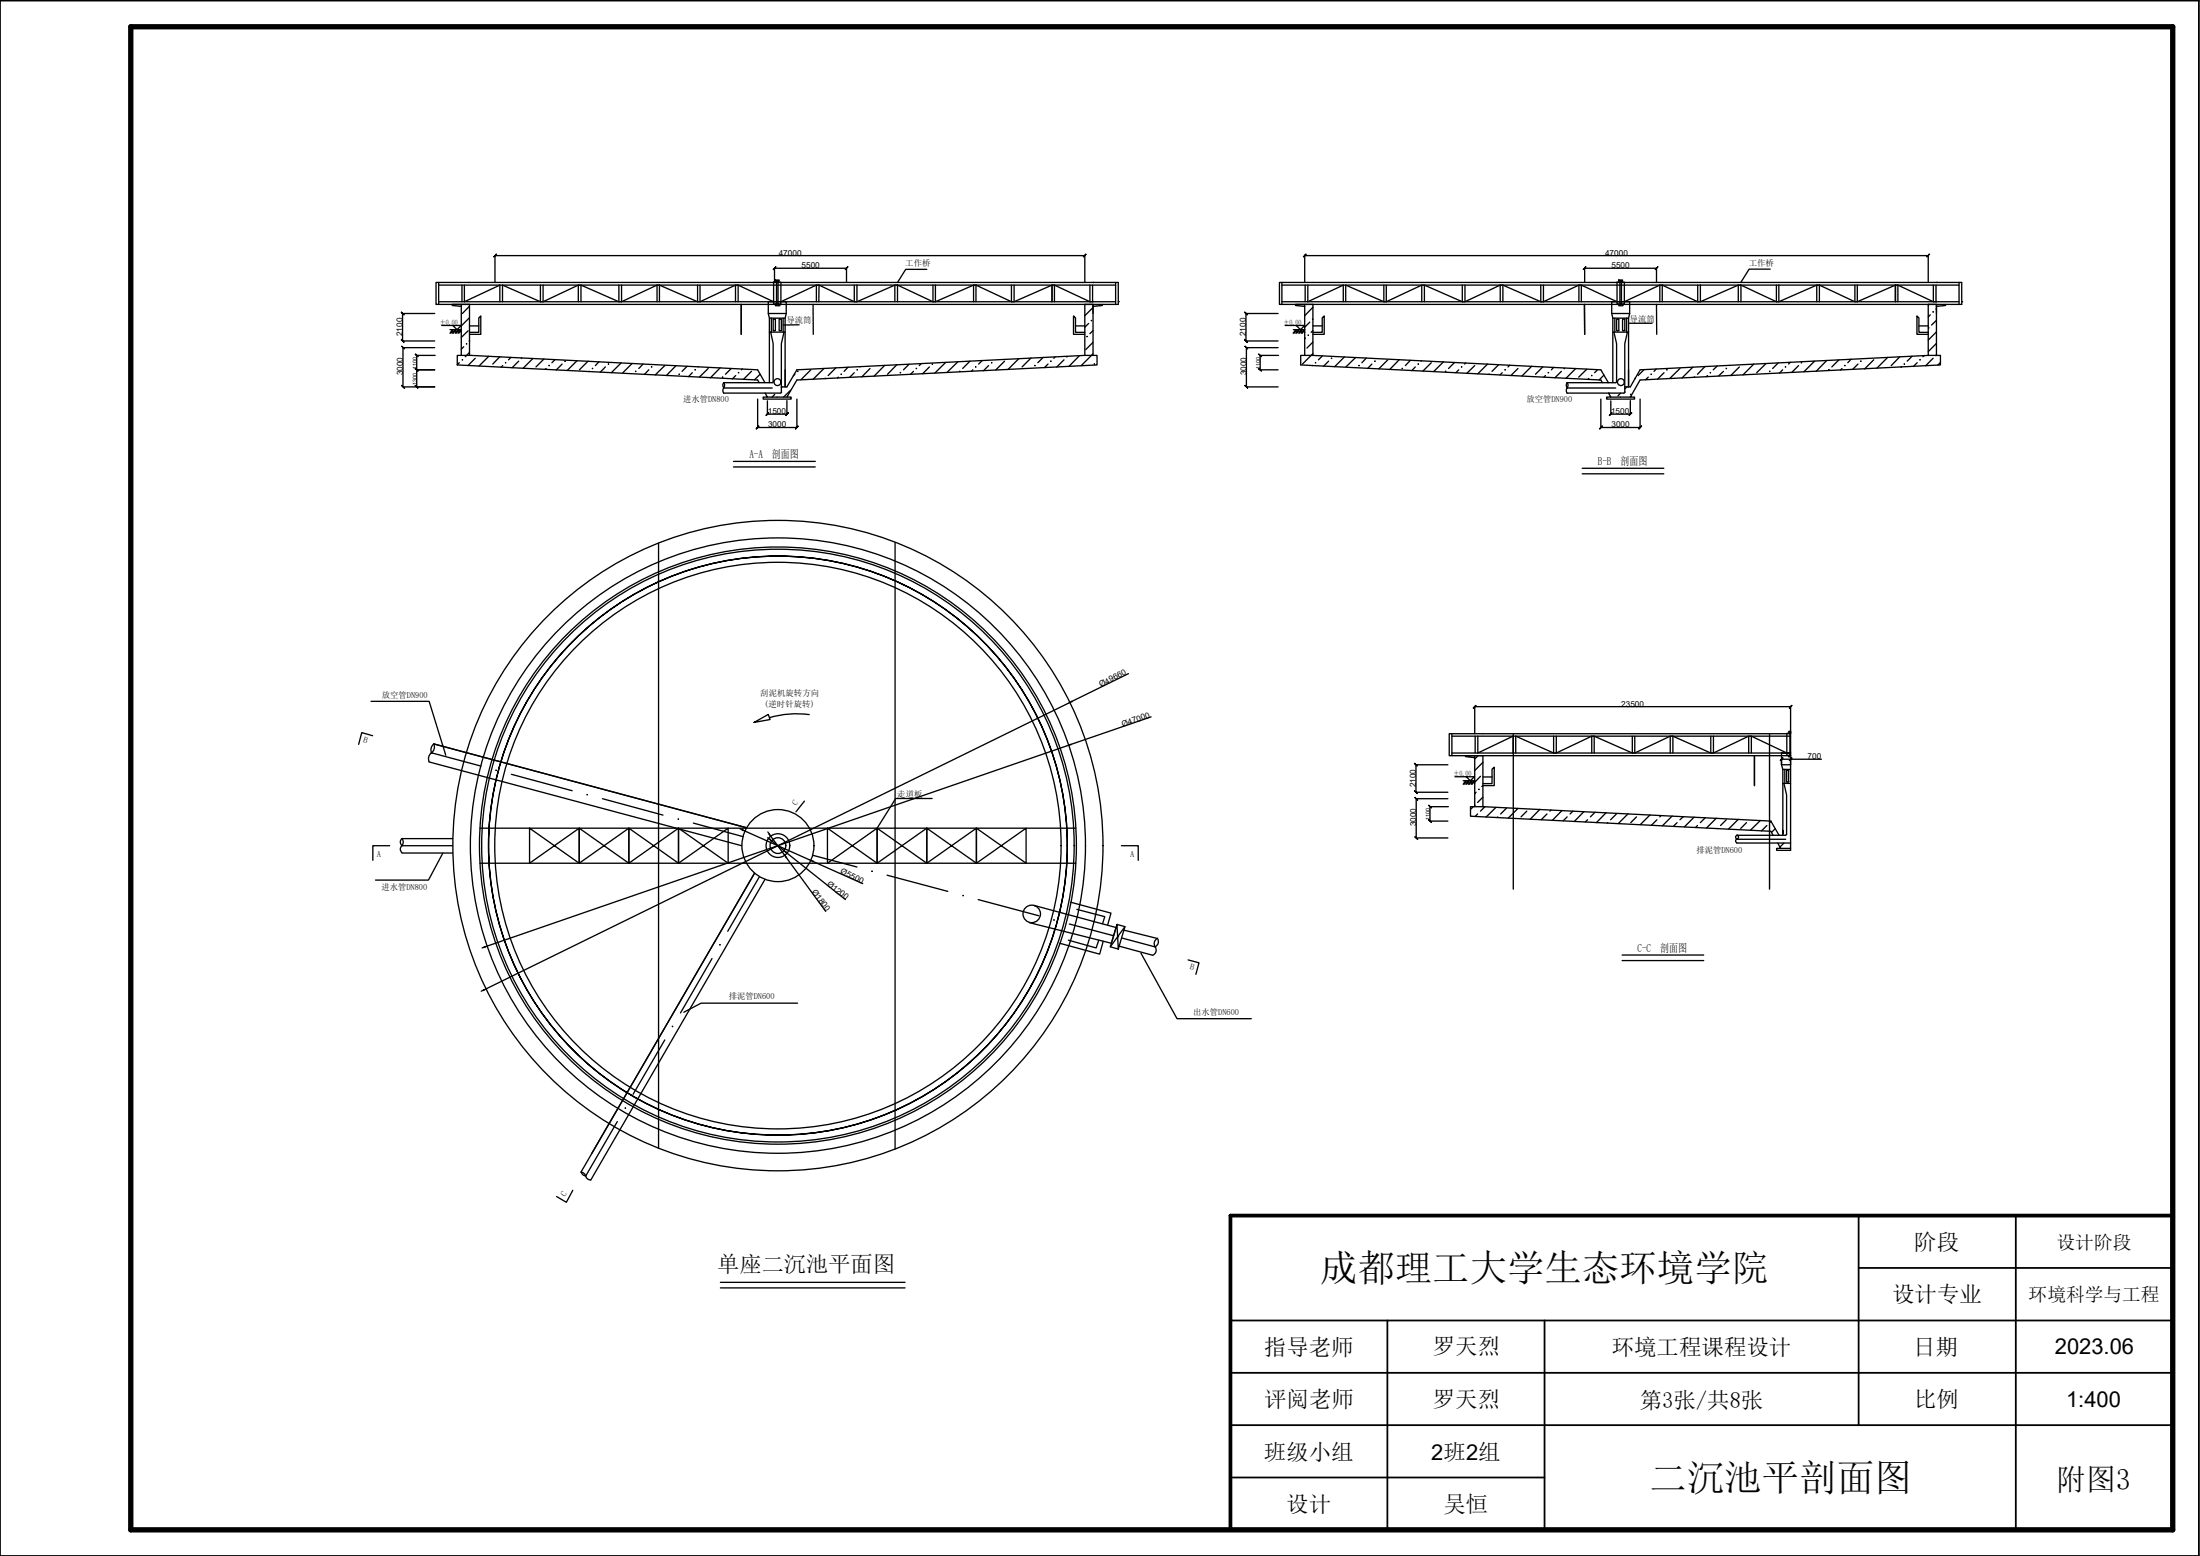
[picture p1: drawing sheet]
<svg xmlns="http://www.w3.org/2000/svg" width="420mm" height="297mm" viewBox="0 0 420 297" stroke-linecap="round" stroke-linejoin="round" font-family="sans-serif">
<path d="M0 .1h419.9v296.9h-419.9zM355 232.1v40M385 232.1v59.9M235 252.1h180M265 252.1v39.9M295 252.1v39.9M355 242h60M235 262.1h180M235 272.1h180M235 282.1h60" fill="none" stroke="#000" stroke-width=".34"/>
<path d="M25 5.1h390v286.9h-390z" fill="none" stroke="#000" stroke-width="1"/>
<path d="M415 232.1h-180v59.9" fill="none" stroke="#000" stroke-width=".72"/>
<g fill="none" stroke="#000" stroke-width=".25">
<path d="M83.8 53.9v4.2M83.8 57.6h129.3M83.8 54.4h129.3M88.1 58.5l-1.7-.2v-.2h3.3v9.7M88.1 58.1v9.7M88.2 54.4v3.2M88.7 54.4v3.2l6.8-3.2v3.2M96 57.6v-3.2l7.2 3.2h.5l6.7-3.2h.6l7.2 3.2h.5l6.8-3.2h.4l7.3 3.2h.5l6.8-3.2h.5l6.7 3.2M103.2 54.4v3.2M103.7 54.4v3.2M110.4 54.4v3.2M111 54.4v3.2"/>
<path d="M118.2 54.4v3.2M118.7 54.4v3.2M125.5 54.4v3.2M125.9 54.4v3.2M133.2 54.4v3.2M133.7 54.4v3.2M140.5 54.4v3.2M141 54.4v3.2M141.6 58.1v5.7M146.7 59.8h3.5M147.7 53.9h1.4v4.2h-1.4zM148.1 58.1h.8v.3h-.8z"/>
<path d="M148.1 53.5h.7v.2h-.7zM148.3 53.7h.3v4.4h-.3zM149.1 57.6l6.8-3.2h.5l6.8 3.2h.5l7.2-3.2h.5l6.8 3.2h.4l7.3-3.2h.5l6.8 3.2h.5l7.2-3.2h.5l6.8 3.2h.5M155.3 58.1v5.7M155.9 54.4v3.2M156.4 54.4v3.2M163.2 54.4v3.2M163.7 54.4v3.2M170.9 54.4v3.2M171.4 54.4v3.2M178.2 54.4v3.2M178.6 54.4v3.2"/>
<path d="M185.9 54.4v3.2M186.4 54.4v3.2M193.2 54.4v3.2M193.7 54.4v3.2M200.9 54.4v3.2M201.4 54.4v3.2M208.2 54.4v3.2M208.7 54.4v3.2M208.7 58.5l1.8-.2v-.2h-3.3v9.7M208.7 53.9h.1M208.7 58.1v9.7M210.5 58.1h3.1v-4.2h-130.3v4.2h125.4v1.7"/>
<path d="M213.1 53.9v4.2M213.6 57.6h.1M244.8 57.6h129.3M244.8 54.4h129.3M244.8 53.9v4.2M249.2 58.5l-1.8-.2v-.2h3.3v9.7M249.2 58.1v9.7M249.3 54.4v3.2M249.8 54.4v3.2l6.7-3.2v3.2M257 57.6v-3.2l7.3 3.2h.5l6.7-3.2h.5l7.3 3.2h.5l6.7-3.2h.5l7.3 3.2h.5l6.7-3.2h.5l6.8 3.2M264.3 54.4v3.2M264.8 54.4v3.2"/>
<path d="M271.5 54.4v3.2M272 54.4v3.2M279.3 54.4v3.2M279.8 54.4v3.2M286.5 54.4v3.2M287 54.4v3.2M294.3 54.4v3.2M294.8 54.4v3.2M301.5 54.4v3.2M302 54.4v3.2M302.6 58.1v5.7M307.8 59.8h3.4"/>
<path d="M308.8 53.9h1.4v4.2h-1.4zM309.2 58.1h.8v.3h-.8zM309.2 53.5h.7v.2h-.7zM309.4 53.7h.3v4.4h-.3zM310.2 57.6l6.8-3.2v3.2M316.4 58.1v5.7M317 54.4h.5l6.7 3.2h.5l7.3-3.2h.5l6.8 3.2h.4l7.3-3.2h.5l6.7 3.2h.5l7.3-3.2h.5l6.7 3.2h.6M317.5 54.4v3.2M324.2 54.4v3.2M324.7 54.4v3.2M332 54.4v3.2M332.5 54.4v3.2"/>
<path d="M339.3 54.4v3.2M339.7 54.4v3.2M347 54.4v3.2M347.5 54.4v3.2M354.2 54.4v3.2M354.7 54.4v3.2M362 54.4v3.2v-3.2M362.5 54.4v3.2M369.2 54.4v3.2M369.7 54.4v3.2M369.8 53.9h.1M369.8 58.1v9.7"/>
<path d="M369.8 58.5l1.8-.2v-.2h-3.3v9.7M371.6 58.1h3v-4.2h-130.3v4.2h125.5v1.7M374.1 53.9v4.2M374.6 57.6h.1M84.4 62.1h3.7l-.8 .8-.8-.8M85.9 62.9h2.2l-.5 .7M86.4 63.2l.2 .2M86.4 62.9l-.5 .7M86.6 62.9l-.5 .7M86.9 63.2l.2 .2M86.9 62.9l-.5 .7M87.1 62.9l-.5 .7"/>
<path d="M87.4 63.2l.2 .2M87.5 62.9l-.5 .7M87.6 62.9l-.5 .7M87.9 63.2l.2 .2M87.9 62.9l-.4 .7M89.7 63.4h1.7v-2.7l.4-.4v3.5h-2.1M89.7 62.2h1.7M138.2 73.1a.78 .78 0 0 1 0 .9M138.2 73.1h9.3M138.2 74.1h9.3M138.2 73.1a.78 .78 0 0 0 0 .9M138.2 74.1a.78 .78 0 0 0 0 .9h10.8"/>
<path d="M145 73.1l-.3-.6-57.4-2.8v-1.9h2.7l54.7 2.8 1.4 2.5M146.6 75.8h3.7M146.9 60.8h3M146.9 63.4h3M147.2 63.4l.5 2.2v7.4l-.2 .1M147.3 60.7v2.7M147.7 61v2.1M147.7 63l.1 .1M147.8 60.9l.3 .1v2.1M147.8 60.9l-.1 .1M148.1 63l-.3 .1M148.8 63l.1 .1"/>
<path d="M148.9 60.9l.3 .1v2.1M148.9 60.9l-.1 .1v2.1M149.2 63l-.3 .1M149.3 74.8l-.3 .2M149.6 60.7v2.7M149.7 63.4l-.5 2.2v9.2M149.9 70.6v3.3v-13.2l.3-.9v-2.2h-3.5v2.2l.2 .9v12.4M205.4 62.2h1.8M207.2 63.4h-1.8v-2.7l-.4-.4v3.5h2.2M207.2 67.8h2.3v1.9l-57.3 2.8-1.9 3.3h.8v.4h-5.3v-.4h.8l-.5-.8M207.2 67.8l-55 2.8-1.9 3.3h-1.1M245.4 62.1h3.8l-.8 .8-.8-.8"/>
<path d="M247 62.9h2.2l-.5 .7M247.4 63.2l.2 .2M247.5 62.9l-.5 .7M247.6 62.9l-.5 .7M247.9 63.2l.3 .2M248 62.9l-.5 .7M248.2 62.9l-.5 .7M248.5 63.2l.2 .2M248.5 62.9l-.5 .7M248.7 62.9l-.5 .7M249 63.2l.2 .2M249 62.9l-.5 .7"/>
<path d="M250.7 67.8l55 2.8 1.5 2.5M250.7 67.8h-2.3v1.9l57.3 2.8 .3 .6M250.7 63.4h1.8v-2.7l.4-.4v3.5h-2.2M250.7 62.2h1.8M299.3 74.1h9.3M299.3 73.1a.78 .78 0 0 1 0 .9 .8 .8 0 0 1 0-.9zM299.3 74.1a.78 .78 0 0 0 0 .9M307.6 75.8h3.8M308 60.8h3M308 63.4h3M308.2 63.4l.5 2.2v7.4l-9.4 .1M308.4 60.7v2.7"/>
<path d="M308.7 61v2.1M308.8 61l.3-.1 .1 .1v2.1M309.2 63l-.3 .1-.1-.1M309.9 61v2.1M309.9 63l.3 .1M310.2 60.9l-.3 .1M310.2 60.9l.1 .1v2.1M310.3 63l-.1 .1M310.3 74.8l-.2 .2h-10.8M310.6 60.7v2.7M310.8 63.4l-.5 2.2v9.2M311 70.6v3.3v-13.2l.2-.9v-2.2h-3.4v2.2l.2 .9v12.4"/>
<path d="M366.5 62.2h1.8M368.3 67.8h2.3v1.9l-57.4 2.8-1.8 3.3h.8v.4h-5.4v-.4h.8l-.4-.8M368.3 67.8l-55.1 2.8-1.8 3.3h-1.1M368.3 63.4h-1.8v-2.7l-.4-.4v3.5h2.2M342 140h-.8v4.2h.8h-.4v.3h.4M81.9 145.4l59.7 16M82.4 143.7h.1M82.4 143.7l9.5 2.5M82.4 143.7a1.42 1.42 0 0 0 .5-1.7l59.7 16M82.4 143.7a1.38 1.38 0 0 0-.4 1.7M82.9 142a1.38 1.38 0 0 0-.5 1.7M91.7 158.1h113.7"/>
<path d="M97.7 147.8l11.6 3.1M101.1 158.1v6.7l9.5-6.7v6.7zM110.6 158.1v6.7l9.5-6.7v6.7zM115.1 152.5l11.5 3.1M120.1 158.1v6.7l9.5-6.7v6.7zM129.6 158.1v6.7l9.5-6.7v6.7zM132.4 157.1l9.5 2.6M158 158.1v6.7l9.5-6.7v6.7zM167.5 158.1v6.7l9.5-6.7v6.7zM177 158.1v6.7l9.5-6.7v6.7zM186.5 158.1v6.7l9.5-6.7v6.7zM277.3 143.7h64.7h-1.8v2.3l.3 .9v12.3v-.7"/>
<path d="M277.3 140.1v4.2M277.3 140.5h64.7M277.9 148.3h3.7l-.8 .7-.8-.7M279.4 149h2.2l-.5 .7M279.9 149.4l.2 .1M279.9 149l-.5 .7M280.1 149l-.5 .7M280.4 149.4l.2 .1M280.4 149l-.4 .7M280.6 149l-.5 .7M280.9 149.4l.2 .1M281 149l-.5 .7"/>
<path d="M281.1 149l-.5 .7M281.4 149.4l.2 .1M281.5 149l-.5 .7M281.6 144.6l-1.7-.2v-.1h3.3v9.7M281.6 144.3v9.7M281.7 140.5v3.2M282.2 140.5v3.2l6.8-3.2v3.2M283.2 149.6h1.7v-2.8l.5-.3v3.5h-2.2M283.2 148.3h1.7M289.5 143.7v-3.2l7.2 3.2h.5l6.8-3.2h.5l7.2 3.2h.5l6.8-3.2h.5l7.2 3.2h.5l6.8-3.2h.5l6.7 3.2M296.7 140.5v3.2M297.2 140.5v3.2"/>
<path d="M304 140.5v3.2M304.5 140.5v3.2M311.7 140.5v3.2M312.2 140.5v3.2M319 140.5v3.2M319.5 140.5v3.2M326.7 140.5v3.2M327.2 140.5v3.2M331.6 159.5a.32 .32 0 0 1 .4 .3 .32 .32 0 0 1-.4 .3l-.1-.3zM331.7 159.5h9.3M334 140.5v3.2M334.5 140.5v3.2"/>
<path d="M335.1 150v-5.7v5.7M338.6 159.5l-.4-.8-57.4-2.9v-1.8h2.5l54.9 2.7 1.6 2.8M340.2 146h1.8M340.5 149.5h1.5M340.5 159.2v.3M340.7 149.5l.5 2.3v7.5M340.9 146.9v2.6M341.2 159.2l-.2 .2M341.2 147.2v2l.1 .1M341.3 147.1l.3 .1M341.3 147.1l-.1 .1M341.6 147.2v2"/>
<path d="M341.6 149.2l-.3 .1M342 146.9h-1.5M342 140.1h-65.2v4.2l65.2-.1h-.2v-4.3h.2h-.4v-.3h.4v22.7h-2.7v-.3h.8l-.6-1.1M76.8 160.1a1.19 1.19 0 0 1 0 1.3 .87 .87 0 0 1 0-1.3zM76.8 161.4a.87 .87 0 0 0 0 1.4M76.8 160.1h9.6M76.8 162.8h9.6M76.8 161.4h9.6M91.7 164.8h113.7M144.1 166.7l-33.1 57.1M145 167.4l-6 10.4M146.1 167.9l-33.3 57.3a.91 .91 0 0 1-.9-.7"/>
<path d="M155.2 163.3l8.5 2.2M169.4 167.1l11.6 3.1M186.8 171.7l11.6 3.1M197.4 172.8l15.7 4.3-.8 3-15.7-4M204 179.5l5.3 1.5 .5-1.5M204.2 176.4l8.5 2.2M204.5 172.2l7.7 2.1-.7 2.3M205.7 173.6l5.3 1.4-.4 1.3M210.7 179.7l-.7 2.4-7.6-2M213.3 176.5l1.5 .4-1.2 4.3-1.6-.5 1.3-4.2 .3 4.7M213.4 178.8h.1M214.2 179.1l6.4 1.6"/>
<path d="M214.7 177.6l6.3 1.5M214.8 176.9l-2.8 3.8M221 179.1a1.08 1.08 0 0 1-.4 1.6M221 179.1a1.12 1.12 0 0 0-.4 1.6M331.7 160.2h9.3M331.7 160.9h10.3M331.7 160.2l-.2 .3 .2 .4M340.1 162h1.9M127 198.5l-6.1 10.4M136 183l-6 10.4M213.7 180.6l6.5 1.8a1.08 1.08 0 0 0 .4-1.7M117.9 214.1l-6.1 10.4"/>
<path d="M111 223.8a.99 .99 0 0 1 .9 .7M111 223.7a.91 .91 0 0 0 .9 .8"/>
<circle cx="148.5" cy="72.9" r=".66"/>
<circle cx="309.6" cy="72.9" r=".66"/>
<circle cx="148.6" cy="161.4" r="62.1"/>
<circle cx="148.6" cy="161.4" r="58.7"/>
<circle cx="148.6" cy="161.4" r="57"/>
<circle cx="148.6" cy="161.4" r="56.6"/>
<circle cx="148.6" cy="161.4" r="55.3"/>
<circle cx="148.6" cy="161.4" r="54.1"/>
<circle cx="148.6" cy="161.4" r="6.9"/>
<circle cx="148.6" cy="161.4" r="2.27"/>
<circle cx="148.6" cy="161.4" r="1.5"/>
<circle cx="197" cy="174.5" r="1.67"/>
</g>
<g fill="#000" stroke="#000" stroke-width=".19">
<path d="M129.5 156.4h.1zM166.5 166.2v.2zM201.2 175.6h.2zM119.3 211.5h.2z"/>
<circle cx="94.8" cy="147" r=".07"/>
<circle cx="112.2" cy="151.7" r=".07"/>
<circle cx="183.9" cy="171" r=".07"/>
<circle cx="128.4" cy="195.9" r=".07"/>
<circle cx="137.5" cy="180.4" r=".07"/>
</g>
<g fill="none" stroke="#000" stroke-width=".25">
<path d="M83 59.8h-6.1v5.3h6.1M89.7 58.4l-1.4 1.4M94.5 53.9v-5.1h112.7v5.1M147.9 53.9v-2.7h13.8v2.7M177 51.4h-4l-1.6 2.5M208.7 58.7l-1.5 1.6M244.1 59.8h-6.1v5.3h6.1M249.2 53.9v-5.1h119.1v5.1M250.7 58.7l-1.5 1.6M302.6 53.9v-2.7h13.8v2.7M338.1 51.4h-4l-1.6 2.5M368.4 58.1l-.1 .2"/>
<path d="M369.8 59h-.1M83 66.4h-6v7.5h6h-3.4v-3.3h3.4h-3.4v-2.8h3.5M87.7 69.2l-.4 .4M88.6 66.2l-.5 .5M89.4 63.1l-1.3 1.3M89.7 67.3l-.8 .8M89.7 60.6l-1.6 1.6M90.8 68.4l-1.4 1.4M93.3 68l-1.8 1.9M95.5 68.1l-1.4 1.4M96 69.8l-.3 .3M97.6 68.2l-.5 .5"/>
<path d="M99.1 68.9l-1.3 1.3M101.8 68.4l-1.9 1.9M103.9 68.5l-1.5 1.5M104.3 70.3l-.2 .2M106 68.7l-.6 .5M107.4 69.5l-1.2 1.1M110.2 68.9l-1.9 1.8M112.3 68.9l-1.6 1.7M112.6 70.9h-.1M114.4 69.1l-.7 .7M115.6 70l-1 1.1M118.6 69.3l-1.8 1.8"/>
<path d="M120.7 69.4l-1.7 1.7M122.8 69.5l-.8 .8M123.9 70.6l-.8 .9M127 69.8l-1.9 1.8M129.1 69.8l-1.8 1.9M131.2 69.9l-.9 1M132.2 71.1l-.7 .8M133.4 70h-.1M135.3 70.3l-1.7 1.7M137.5 70.2l-1.8 1.9M139.7 70.3l-1.1 1.1M140.5 71.7l-.6 .6"/>
<path d="M141.8 70.4l-.2 .2M143.5 70.9l-1.5 1.5M144.7 76.2v5.4h7.5v-5.4M145.2 71.4l-1.1 1.1M148 75.3l-.6 .5M149.4 73.9l-.2 .1M150.3 76.5v2.6h-3.7v-2.6M151 74.5l-1.4 1.3M151.8 71.4l-.3 .3M152.6 62h-3M154.9 70.6l-1.9 1.9M157.4 70.3l-2.1 2.1"/>
<path d="M159.6 70.2l-1.4 1.5M160.1 72l-.2 .2M162 70.1l-.8 .8M163.2 71.1l-.9 .9M164.3 70h.1M166.2 70.3l-1.6 1.7M169 69.8l-2.1 2M171.3 69.6l-1.8 1.8M173.6 69.5l-1 1.1M174.5 70.9l-.6 .6M175.9 69.4l-.3 .4M177.5 70l-1.3 1.4"/>
<path d="M180.6 69.2l-2.1 2M182.9 69.1l-2.1 2M185.3 68.9l-1.4 1.4M185.8 70.6l-.3 .3M187.6 68.8l-.7 .7M188.8 69.8l-1 1M191.9 68.9l-1.7 1.7M194.6 68.5l-2.1 2.1M196.9 68.4l-1.7 1.6M199.2 68.2l-1 1M200.2 69.5l-.7 .7M201.5 68.1l-.2 .3"/>
<path d="M203.2 68.7l-1.4 1.4M206.2 67.9l-2.1 2.1M207.9 61.8l-.7 .7M208.7 63.1l-.5 .6M208.7 67.5l-2.2 2.3M208.7 65.3l-1.4 1.4M244.1 66.4h-6.1v7.5h6.1M244.2 67.8h-3.5v2.8h3.4M249.3 64.5l-.1 .2M250.1 61.5l-.9 1M250.7 69.8h.1M250.7 65.3l-1.1 1.1"/>
<path d="M250.7 63.1l-.3 .3M250.7 67.5l-1.9 2M252.6 67.9l-.8 .8M253.7 68.9l-.9 1M256.8 68.1l-1.9 1.9M258.9 68.3l-1.9 1.7M260.9 68.4l-.8 .8M262 69.5l-.8 .8M265 68.7l-1.7 1.7M267.3 68.7l-1.9 1.9M269.4 68.8l-1 1M270.3 70l-.7 .8"/>
<path d="M271.5 68.9h-.1M273.3 69.2l-1.6 1.7M275.7 69.1l-1.9 1.8M277.8 69.2l-1.2 1.1M278.6 70.6l-.6 .5M279.9 69.3l-.2 .2M281.6 69.8l-1.5 1.5M284.1 69.5l-1.9 1.9M286.2 69.6l-1.3 1.3M286.9 71.1l-.4 .5M288.3 69.7l-.3 .3M289.9 70.3l-1.4 1.4"/>
<path d="M292.5 69.9l-1.8 1.9M294.6 70l-1.4 1.4M295.1 71.7l-.2 .3M296.7 70.1l-.4 .5M298.2 70.9l-1.2 1.2M300.9 70.3l-1.8 1.9M303.1 70.5l-1.6 1.5M303.4 72.2l-.1 .2M305.1 70.6l-.6 .5M305.7 76.2v5.4h7.5v-5.4M306.3 71.6l-.9 .9M307.1 73v.1"/>
<path d="M307.3 75l-.1 .1M309.5 75l-.5 .6M310.7 73.9l-.4 .3M311 61.7h4.5M311.4 76.5v2.6h-3.8v-2.6M314 70.6l-1.2 1.1M314.8 72l-.5 .5M316.3 70.4l-.4 .5M317.8 71.1l-1.2 1.3M320.8 70.3l-1.9 1.9M323.3 70.1l-2.1 2.1M325.6 70l-1.4 1.4"/>
<path d="M326.1 71.7l-.2 .2M328 69.9l-.8 .7M329.1 70.9l-.9 .9M330.3 69.8h-.1M332.2 70l-1.7 1.7M334.9 69.5l-2 2.1M337.3 69.4l-1.8 1.7M339.6 69.3l-1.1 1M340.4 70.6l-.5 .6M341.9 69.2l-.3 .3M343.5 69.8l-1.3 1.3M346.5 68.9l-2 2.1"/>
<path d="M348.9 68.8l-2.1 2.1M351.2 68.7l-1.4 1.3M351.8 70.3l-.3 .3M353.5 68.6l-.6 .6M354.8 69.5l-1 1M357.8 68.7l-1.7 1.7M360.5 68.2l-2.1 2.1M362.8 68.1l-1.6 1.7M365.2 68l-1 .9M366.1 69.2l-.7 .8M367.5 67.9l-.3 .2M368.6 60.1l-.3 .4"/>
<path d="M369.2 68.4l-1.5 1.4M369.8 61.2l-.9 .8M369.8 63.4l-1.5 1.5M369.8 65.6l-1.5 1.5M370.6 69.2l-.5 .5M140.1 89.1h15.6M140.1 88.1h15.6M302.2 90.5h15.6M302.2 89.4h15.6M125.8 103.7v115.5M170.9 103.6v115.8M70.9 133.9h11.1l3.1 10.3"/>
<path d="M144 137.9l2.7-1.5 .4 1zM154.6 136.4a18.4 18.4 0 0 0-7.6 .6M204.3 134.1l-111.5 54.7M215.5 128.6l-10.8 5.3M219.8 136.8l-15.2 5.3M342 140v-5.1h-60.4v5.2M71.2 140.4l-2.1-.5-.6 2.2M141.4 158.2l.4 .2M142.3 158.7l12.5 5.5M146.6 159.9l.4 .3M146.6 158.8l.3 .4M147.2 159.6l2.7 3.7"/>
<path d="M153.6 152.9l-1.6 2.1M178 152.4h-6.9l-3.6 5.7M204.1 142.3l-111.1 38.3M276.5 152.5h-6v7.5h6M276.5 146h-6.1v5.2h6.1M276.6 154h-3.5v2.7h3.4M281.4 154l-.6 .5M281.9 151.2l-.3 .3M282.2 155.4l-.5 .5M282.3 144.3l-.7 .6M282.7 148.2l-1.1 1.1M283.2 152.2l-1 1"/>
<path d="M283.2 145.5l-1.6 1.6M283.2 150l-.2 .1M283.6 154l-.9 .8M285.7 154.1l-1.9 1.9M286 155.9l-.1 .2M287.7 154.3l-1.1 1.1M289 140.1v29.6M289.9 154.3l-1.9 1.9M291.6 154.8l-1.1 1.1M294.1 154.5l-1.9 1.9M295.4 155.4l-1.1 1.1M296.2 154.6l-.2 .2"/>
<path d="M298.3 154.7l-1.8 1.9M299.3 155.9l-.8 .8M300.4 154.8l-.6 .6M302.5 154.9l-1.8 1.9M303.2 156.5l-.4 .4M304.6 155.1l-.9 .8M306.7 155.1l-1.8 1.9M307 157v.1M308.7 155.4l-1.1 1.1M310.9 155.3l-1.8 1.9M312.5 155.9l-1.1 1.1M315.1 155.6l-1.8 1.8"/>
<path d="M316.4 156.5l-1 1.1M317.2 155.7l-.2 .2M319.4 155.8l-1.9 1.8M320.3 157l-.7 .8M321.5 155.9l-.7 .6M323.6 156l-1.9 1.8M324.2 157.6l-.4 .4M325.7 156.1l-1 .9M327.8 156.2l-1.9 1.9M328 158.1v.1M329.7 156.5l-1.1 1.1M332 156.4l-1.9 1.9"/>
<path d="M333.5 157l-1.1 1.1M336.2 156.6l-1.9 1.9M337.4 157.6l-1 1M337.9 140.1v29.6M338.2 156.8l-.2 .2M339 158.2l-.7 .7M340.2 146v-1.1h1.8v1.1M342 144.9h5.9M74.4 161.4h-3.2v2.8M84.6 162.8l-2.8 5.2h-10.1M147.4 160.5l2.3 1.9M150.1 162.7l11.4 9"/>
<path d="M150.2 163.7l7.5 10.3M155.3 164.5l9.5 4.2M214.2 161.4h3.2v2.8M340.7 160.9l-.8 .8M92.4 189l-.5 .2M92.5 180.8l-.4 .2M152.3 191.5h-18.4l-3.3 1.7M217.9 181.9l6.9 12.6h14.2M226.9 183.2l2.1 .6-.6 2.2M309.8 183.4h15.6M309.8 182.3h15.6M109.4 227.2l-1.2 2.3-1.9-1.1"/>
<path d="M137.6 245.9h35.2M137.6 244.8h35.2"/>
</g>
<g fill="#000" stroke="#000" stroke-width=".19">
<path d="M369.1 59.5h.2zM88.2 68.7h.2zM89.6 65.1h.1zM104.8 69.8h.1zM116.2 69.5h.1l-.1 .1zM121.3 70.9h.2zM124.4 70h.1v.1zM138 72h.1l-.1 .1zM157.6 72.2h.1l-.1 .1zM178 69.5h.1zM183.3 70.9h.1l-.1 .1zM197.6 69.8h.1z"/>
<path d="M200.6 68.9h.2zM208.4 61.2h.1zM208.9 69.5h.2zM249.8 64h.1v.1zM251.2 69.2h.1zM254.2 68.4h.2zM262.5 68.9h.2zM267.7 70.3h.2zM270.8 69.5h.1zM284.3 71.4h.2zM287.4 70.6h.1zM295.6 71.1h.2z"/>
<path d="M312.2 72.2h.2zM315.3 71.4h.1zM323.5 72h.2zM344 69.2h.1zM355.3 68.9h.2zM368.3 62.6h.1zM204.3 134.1l.4-.3 .1 .2zM141.9 158.4l.4 .3-.5-.2zM146.9 159.3l.1-.1 .2 .4zM204.1 142.3l.4-.2 .1 .1zM147 160.1l.4 .4-.5-.2zM149.7 162.4l.5 .2-.1 .2z"/>
<path d="M149.9 163.3l.3 .3-.1 .1zM154.8 164.2l.5 .2-.1 .1zM92.3 188.9l.5-.1-.4 .3zM92.5 180.7l.5-.1-.4 .3z"/>
<path d="M94.8 48.5l-.5 .6zM94.8 48.5l-.5 .6z"/>
<path d="M148.2 50.9l-.5 .6zM148.2 50.9l-.5 .6z"/>
<path d="M161.9 50.9l-.4 .6zM161.9 50.9l-.4 .6z"/>
<path d="M206.9 49l.5-.5zM207.4 48.5l-.4 .6z"/>
<path d="M249.4 48.5l-.4 .6zM249.4 48.5l-.4 .6z"/>
<path d="M302.9 50.9l-.5 .6zM302.9 50.9l-.5 .6z"/>
<path d="M316.1 51.4l.5-.5zM316.6 50.9l-.5 .6z"/>
<path d="M368 49l.5-.5zM368.5 48.5l-.5 .6z"/>
<path d="M76.7 64.8l.5 .5zM76.6 64.9l.5 .5z"/>
<path d="M76.8 73.6l.5 .5zM76.7 73.6l.6 .5z"/>
<path d="M76.6 59.6l.5 .5zM76.7 59.5l.5 .6z"/>
<path d="M76.7 66.1l.6 .5zM76.7 66.1l.6 .5z"/>
<path d="M79.3 73.6l.5 .5zM79.3 73.6l.5 .5z"/>
<path d="M79.4 70.3l-.1 .1 .5 .4zM79.3 70.4l.5 .4z"/>
<path d="M79.3 70.4l.5 .4zM79.3 70.4l.1-.1 .4 .5z"/>
<path d="M79.3 67.6l.5 .5zM79.3 67.6l.1-.1 .4 .6z"/>
<path d="M146.8 78.8l-.5 .5zM146.8 78.8l-.5 .5z"/>
<path d="M150 79.3l.5-.5zM150.5 78.8l-.4 .5z"/>
<path d="M237.7 64.8l.6 .5zM237.7 64.9l.6 .4-.1 .1z"/>
<path d="M237.7 73.6l.6 .5zM237.7 73.6l.6 .5z"/>
<path d="M237.7 59.6l.5 .5h.1zM237.7 59.5l.6 .6z"/>
<path d="M237.7 66.1l.6 .5zM237.7 66.1l.6 .5z"/>
<path d="M240.4 70.3l.5 .5zM240.4 70.4l.5 .4z"/>
<path d="M240.4 67.6l.5 .5zM240.4 67.5l.5 .6z"/>
<path d="M307.8 78.8l-.4 .5zM307.8 78.8l-.4 .5z"/>
<path d="M311.6 78.8l-.4 .5zM311.6 78.8l.1 .1-.5 .4z"/>
<path d="M144.9 81.3l-.5 .6zM144.9 81.3l-.5 .6z"/>
<path d="M151.9 81.8l.5-.5zM152.4 81.3l-.5 .6z"/>
<path d="M306 81.3l-.5 .6zM305.5 81.8l.5-.5z"/>
<path d="M313 81.8l.5-.5zM313.5 81.3l-.5 .6z"/>
<path d="M281.9 134.6l-.5 .6zM281.3 135.2l.6-.6z"/>
<path d="M342.2 134.6l-.4 .6zM342.2 134.6l-.4 .6z"/>
<path d="M270.2 150.9l.5 .6zM270.1 151l.6 .5z"/>
<path d="M270.3 159.7l.5 .5zM270.2 159.8l.6 .4z"/>
<path d="M270.1 145.7l.6 .5zM270.1 145.7l.6 .5z"/>
<path d="M270.2 152.3l.6 .4zM270.2 152.3l.6 .4z"/>
<path d="M272.9 156.4l.5 .6zM272.8 156.5l.6 .5z"/>
<path d="M272.8 153.7l.6 .5zM272.8 153.7l.6 .5z"/>
<path d="M340.5 144.6l-.5 .6zM340.5 144.6l-.5 .6z"/>
<path d="M342.2 144.6l-.4 .6zM342.2 144.6l.1 .1-.5 .5z"/>
<circle cx="89.1" cy="65.6" r=".07"/>
<circle cx="96.6" cy="69.2" r=".07"/>
<circle cx="99.6" cy="68.4" r=".07"/>
<circle cx="107.9" cy="68.9" r=".07"/>
<circle cx="113.2" cy="70.3" r=".07"/>
<circle cx="129.7" cy="71.4" r=".07"/>
<circle cx="132.8" cy="70.6" r=".07"/>
<circle cx="141.1" cy="71.1" r=".07"/>
<circle cx="152.4" cy="70.9" r=".07"/>
<circle cx="160.7" cy="71.4" r=".07"/>
<circle cx="163.7" cy="70.6" r=".07"/>
<circle cx="172" cy="71.1" r=".07"/>
<circle cx="175" cy="70.3" r=".07"/>
<circle cx="186.4" cy="70" r=".07"/>
<circle cx="189.4" cy="69.2" r=".07"/>
<circle cx="203.8" cy="68.1" r=".07"/>
<circle cx="207.6" cy="64.2" r=".07"/>
<circle cx="250.7" cy="60.9" r=".07"/>
<circle cx="259.6" cy="69.8" r=".07"/>
<circle cx="276.1" cy="70.9" r=".07"/>
<circle cx="279.2" cy="70" r=".07"/>
<circle cx="298.8" cy="70.3" r=".07"/>
<circle cx="304" cy="71.7" r=".07"/>
<circle cx="311.5" cy="75.3" r=".07"/>
<circle cx="318.4" cy="70.6" r=".07"/>
<circle cx="326.7" cy="71.1" r=".07"/>
<circle cx="329.7" cy="70.3" r=".07"/>
<circle cx="338" cy="70.9" r=".07"/>
<circle cx="341" cy="70" r=".07"/>
<circle cx="349.3" cy="70.6" r=".07"/>
<circle cx="352.4" cy="69.8" r=".07"/>
<circle cx="363.1" cy="70" r=".07"/>
<circle cx="363.7" cy="69.5" r=".07"/>
<circle cx="366.7" cy="68.7" r=".07"/>
<circle cx="369.7" cy="67.8" r=".07"/>
<circle cx="281.7" cy="153.7" r=".07"/>
<circle cx="282.5" cy="150.7" r=".07"/>
</g>
<g font-size="7.2">
<text x="252.1" y="244.6">成都理工大学生态环境学院</text>
<text x="315" y="284.6">二沉池平剖面图</text>
</g>
<text font-size="5.7" x="392.6" y="284.5">附图3</text>
<g font-size="4.3">
<text x="365.6" y="238.6">阶段</text>
<text x="137" y="242.8">单座二沉池平面图</text>
<text x="361.4" y="248.6">设计专业</text>
<text x="241.4" y="258.6">指导老师</text>
<text x="273.6" y="258.6">罗天烈</text>
<text x="307.8" y="258.6">环境工程课程设计</text>
<text x="365.4" y="258.6">日期</text>
<text x="241.4" y="268.6">评阅老师</text>
<text x="273.6" y="268.6">罗天烈</text>
<text x="313.2" y="268.8">第3张/共8张</text>
<text x="365.5" y="268.6">比例</text>
<text x="241.4" y="278.6">班级小组</text>
<text x="245.7" y="288.6">设计</text>
<text x="275.7" y="288.6">吴恒</text>
</g>
<g font-size="4.2">
<text x="392.4" y="258.6">2023.06</text>
<text x="394.6" y="268.5">1:400</text>
<text x="273.3" y="278.6">2班2组</text>
</g>
<g font-size="3.6">
<text x="392.8" y="238.4">设计阶段</text>
<text x="387.4" y="248.4">环境科学与工程</text>
</g>
<g font-size="2.1">
<text x="143.1" y="87.5">A-A</text>
<text x="147.4" y="87.5">剖面图</text>
<text x="305.2" y="88.8">B-B</text>
<text x="309.5" y="88.8">剖面图</text>
<text x="312.8" y="181.7">C-C</text>
<text x="317" y="181.7">剖面图</text>
</g>
<g font-size="1.6">
<text x="148.7" y="48.8">47000</text>
<text x="153.1" y="51.2">5500</text>
<text x="172.9" y="50.9">工作桥</text>
<text x="306.5" y="48.8">47000</text>
<text x="307.8" y="51.2">5500</text>
<text x="334" y="50.8">工作桥</text>
<text x="76.9" y="64.2" transform="rotate(-90 76.9 64.2)">2100</text>
<text x="150.2" y="61.6">导流筒</text>
<text x="238" y="64.2" transform="rotate(-90 238 64.2)">2100</text>
<text x="311.2" y="61.5">导流筒</text>
<text x="77" y="71.7" transform="rotate(-90 77 71.7)">3000</text>
<text x="238" y="71.7" transform="rotate(-90 238 71.7)">3000</text>
<text x="130.5" y="76.7">进水管DN800</text>
<text x="291.5" y="76.7">放空管DN900</text>
<text x="146.6" y="79.1">1500</text>
<text x="146.7" y="81.6">3000</text>
<text x="307.7" y="79.1">1500</text>
<text x="307.8" y="81.6">3000</text>
<text x="210.2" y="131.2" transform="rotate(-27 210.2 131.2)">Ø49660</text>
<text x="72.9" y="133.2">放空管DN900</text>
<text x="145.2" y="132.9">刮泥机旋转方向</text>
<text x="146" y="134.9">(逆时针旋转)</text>
<text x="309.6" y="134.9">23500</text>
<text x="69.3" y="141.6" transform="rotate(18 69.3 141.6)">B</text>
<text x="214.4" y="138.7" transform="rotate(-19 214.4 138.7)">Ø47000</text>
<text x="345.2" y="144.9">700</text>
<text x="152.1" y="153.8" transform="rotate(-54 152.1 153.8)">C</text>
<text x="171.4" y="152.1">走道板</text>
<text x="270.4" y="150.3" transform="rotate(-90 270.4 150.3)">2100</text>
<text x="270.5" y="157.8" transform="rotate(-90 270.5 157.8)">3000</text>
<text x="72" y="163.6">A</text>
<text x="160.4" y="166.7" transform="rotate(24 160.4 166.7)">Ø5500</text>
<text x="215.8" y="163.6">A</text>
<text x="324" y="162.9">排泥管DN600</text>
<text x="72.9" y="169.9">进水管DN800</text>
<text x="155" y="170.3" transform="rotate(54 155 170.3)">Ø1800</text>
<text x="157.9" y="168.9" transform="rotate(38 157.9 168.9)">Ø1200</text>
<text x="227.2" y="185" transform="rotate(16 227.2 185)">B</text>
<text x="139.2" y="190.7">排泥管DN600</text>
<text x="227.9" y="193.8">出水管DN600</text>
<text x="107.9" y="228.5" transform="rotate(-58 107.9 228.5)">C</text>
</g>
<g font-size="1.4">
<text x="84" y="62">±0.00</text>
<text x="245.1" y="62">±0.00</text>
<text x="277.6" y="148.2">±0.00</text>
</g>
<g font-size="1">
<text x="79.6" y="70.4" transform="rotate(-90 79.6 70.4)">1100</text>
<text x="240.7" y="70.4" transform="rotate(-90 240.7 70.4)">1100</text>
<text x="79.6" y="73.5" transform="rotate(-90 79.6 73.5)">1300</text>
<text x="273.1" y="156.5" transform="rotate(-90 273.1 156.5)">1100</text>
</g>
</svg>
